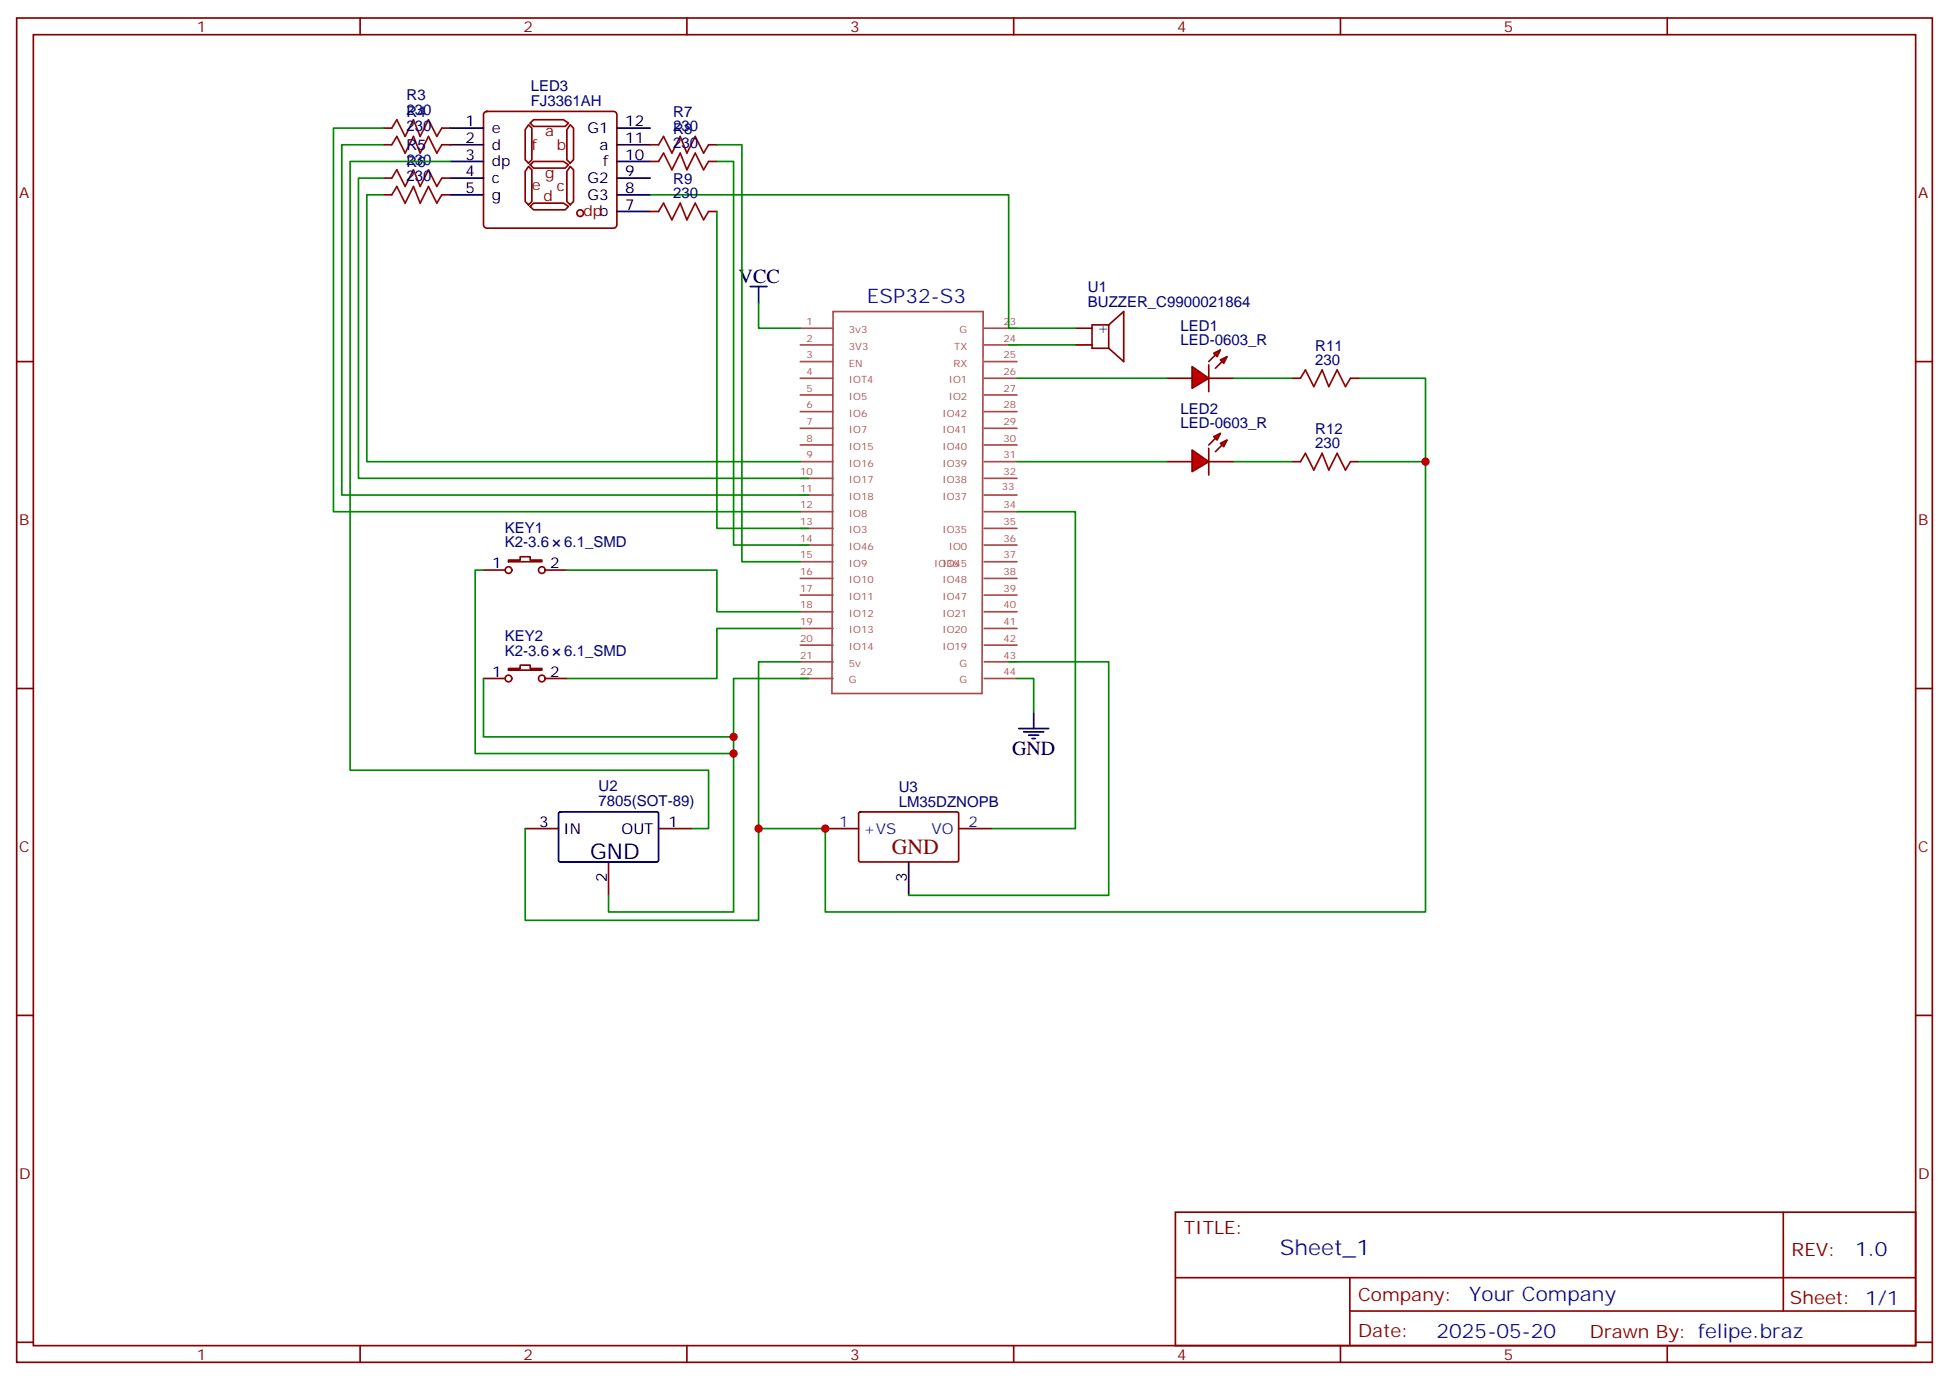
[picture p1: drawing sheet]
<svg xmlns="http://www.w3.org/2000/svg" width="412mm" height="292mm" viewBox="0 0 412 292" stroke-linecap="round" stroke-linejoin="round" font-family="sans-serif">
<g fill="none" stroke="#870000" stroke-width=".35">
<path d="M3.5 3.8h405.4v284.3h-405.4zM7.1 7.3h398.2v277.3h-398.2zM76.2 3.8v3.5M145.3 3.8v3.5M214.5 3.8v3.5M283.6 3.8v3.5M352.8 3.8v3.5M3.5 76.5h3.6M405.3 76.5h3.6M3.5 145.6h3.6M405.3 145.6h3.6M3.5 214.8h3.6"/>
<path d="M405.3 214.8h3.6M248.7 256.4h156.6v28.2h-156.6zM377.3 256.4v20.9M248.7 270.2h156.5M285.6 277.3h119.6M285.6 270.2v14.2M3.5 283.9h3.6M76.2 284.6v3.5M145.3 284.6v3.5M214.5 284.6v3.5M283.6 284.6v3.5M352.8 284.6v3.5"/>
<path d="M405.3 283.9h3.6"/>
</g>
<g fill="none" stroke="#a64a4a" stroke-width=".35">
<path d="M169.3 76.5h7M169.3 73h7M169.3 69.4h7M176.3 65.9h31.7l-.2 80.8h-31.8zM208.3 76.5h6.9M208.3 73h6.9M208.3 69.4h6.9M169.3 97.6h7M169.3 94.1h7M169.3 90.6h7M169.3 87.1h7M169.3 83.5h7"/>
<path d="M169.3 80h7M208.3 97.6h6.9M208.3 94.1h6.9M208.3 90.6h6.9M208.3 87.1h6.9M208.3 83.5h6.9M208.3 80h6.9M169.3 118.8h7M169.3 115.3h7M169.3 111.8h7M169.3 108.2h7M169.3 104.7h7"/>
<path d="M169.3 101.2h7M208.3 118.8h6.9M208.3 115.3h6.9M208.3 111.8h6.9M208.3 108.2h6.9M208.3 104.7h6.9M208.3 101.2h6.9M169.3 140h7M169.3 136.5h7M169.3 132.9h7M169.3 129.4h7M169.3 125.9h7"/>
<path d="M169.3 122.3h7M208.3 140h6.9M208.3 136.5h6.9M208.3 132.9h6.9M208.3 129.4h6.9M208.3 125.9h6.9M208.3 122.3h6.9M169.3 143.5h7M208.3 143.5h6.9"/>
</g>
<path d="M158.7 60.6h3.6M160.5 60.6v3.5M215.5 154.1h6.4M216.6 154.8h4.2M217.7 155.5h2.1M218.4 156.2h.7M218.7 150.6v3.5" fill="none" stroke="#000" stroke-width=".35"/>
<path d="M160.5 64.1v5.3h8.8M215.2 143.5h3.5v7.1" fill="none" stroke="#008700" stroke-width=".35"/>
<g fill="#f00" stroke="#870000" stroke-width=".35">
<path d="M252.2 77.5l3.6 2.5-3.6 2.1z"/>
<path d="M255.8 77.2v5.6z"/>
</g>
<g fill="#870000" stroke="#870000" stroke-width=".35">
<path d="M255.8 76.5l1.4-1.4z"/>
<path d="M257.2 77.9l1.4-1.4z"/>
</g>
<g fill="#f00" stroke="#870000" stroke-width=".35">
<path d="M256.8 74.7l1.4-.7-.7 1.4z"/>
<path d="M258.2 76.1l1.4-.7-.7 1.4z"/>
</g>
<g fill="none" stroke="#870000" stroke-width=".35">
<path d="M246.9 80h5.3M255.8 80h5.3M107.6 118.5h2.5v-.7h2.1v.7h2.5v.3h-7.1zM102.3 120.6h4.6M115.4 120.6h4.5M102.3 143.5h4.6M107.6 141.4h2.5v-.7h2.1v.7h2.5v.3h-7.1zM115.4 143.5h4.5"/>
<circle cx="107.6" cy="120.6" r=".71"/>
<circle cx="114.7" cy="120.6" r=".71"/>
<circle cx="107.6" cy="143.5" r=".71"/>
<circle cx="114.7" cy="143.5" r=".71"/>
</g>
<g fill="#f00" stroke="#870000" stroke-width=".35">
<path d="M252.2 95.2l3.6 2.4-3.6 2.2z"/>
<path d="M255.8 94.8v5.7z"/>
</g>
<g fill="#870000" stroke="#870000" stroke-width=".35">
<path d="M255.8 94.1l1.4-1.4z"/>
<path d="M257.2 95.5l1.4-1.4z"/>
</g>
<g fill="#f00" stroke="#870000" stroke-width=".35">
<path d="M256.8 92.4l1.4-.7-.7 1.4z"/>
<path d="M258.2 93.8l1.4-.7-.7 1.4z"/>
</g>
<g fill="none" stroke="#870000" stroke-width=".35">
<path d="M102.5 23.8l.5-.2h26.8a.71 .71 0 0 1 .7 .7v23.3a.76 .76 0 0 1-.7 .7h-26.8a.76 .76 0 0 1-.7-.7v-23.3zM111.8 26.4l.7 .7v6.7l-.7 .7-.7-.7v-6.4zM111.8 35.2l.7 .7v6.7l-.7 .7-.7-.7v-6.3zM112.2 34.9l.7-.8h6.3l1.1 .8-.7 .7h-6.7zM112.9 25.3h6.3l1.1 .7-.7 .7h-6.7l-.7-.7zM120.6 26.4l.8 .7v6.7l-.8 .7-.7-.7v-6.4zM120.6 35.2l.8 .7v6.7l-.8 .7-.7-.7v-6.3zM112.2 43.7l.7-.7h6.3l1.1 .7-.7 .7h-6.7zM227.5 73h3.6M227.5 69.4h3.6M234.6 68.7h-3.5v5h3.5M234.6 68.7v5"/>
<path d="M234.6 68.7l3.2-2.8v10.6l-3.2-2.8M246.9 97.6h5.3M255.8 97.6h5.3M273.4 97.6h1.8M273.4 80h1.8M285.8 97.6h1.7M285.8 80h1.7M111.1 175.3h7.1M139.3 175.3h7.1M174.6 175.3h7.1M181.7 171.9l.3-.2 20.7 .1 .1 .3v10l-.3 .2h-20.6l-.2-.3zM202.8 175.3h7.1"/>
<path d="M128.8 182.3v7.1"/>
</g>
<path d="M95.2 27.1h7.1M95.2 30.6h7.1M95.2 34.1h7.1M95.2 37.7h7.1M130.5 34.1h7.1M130.5 37.7h7.1M95.2 41.2h7.1M130.5 41.2h7.1M130.5 44.7h7.1M118.2 171.9l.3-.2 20.7 .1 .1 .3v10l-.3 .2h-20.6l-.2-.3zM192.3 182.3v7.1" fill="none" stroke="#000" stroke-width=".35"/>
<g fill="none" stroke="#008700" stroke-width=".35">
<path d="M137.6 41.2h75.8v28.2h14.1M213.4 73h14.1M215.2 80h31.7M215.2 97.6h31.7M261.1 80h12.3M261.1 97.6h12.3M287.5 80h14.1v112.9h-127v-17.6h-14.1v-35.3h8.8M287.5 97.6h14.1M215.2 108.2h12.3v67.1h-17.6M102.3 120.6h-1.8v38.8h54.7M119.9 120.6h31.8v8.8h17.6M169.3 132.9h-17.6v10.6h-31.8"/>
<path d="M213.4 140h21.2v49.4h-42.3M102.3 143.5v12.4h52.9M171.1 143.5h-15.9v49.4h-26.4v-3.5"/>
</g>
<path d="M275.2 80l1-1.8 1.8 3.6 1.8-3.6 1.4 3.6 1.7-3.6 1.8 3.6 1.1-1.8M275.2 97.6l1-1.7 1.8 3.5 1.8-3.5 1.4 3.5 1.7-3.5 1.8 3.5 1.1-1.8" fill="none" stroke="#a10000" stroke-width=".35"/>
<circle cx="122.8" cy="45.1" r=".71" fill="#f0f0f0" stroke="#870000" stroke-width=".35"/>
<path d="M130.5 30.6h7.1M130.5 27.1h7.1" fill="none" stroke="#000" stroke-width=".35"/>
<path d="M82.9 27.1l1.1-1.8 1.7 3.6 1.8-3.6 1.4 3.6 1.8-3.6 1.7 3.6 1.1-1.8M82.9 30.6l1.1-1.7 1.7 3.5 1.8-3.5 1.4 3.5 1.8-3.5 1.7 3.5 1.1-1.8M82.9 37.7l1.1-1.8 1.7 3.5 1.8-3.5 1.4 3.5 1.8-3.5 1.7 3.5 1.1-1.7M139.3 30.6l1.1-1.7 1.8 3.5 1.7-3.5 1.4 3.5 1.8-3.5 1.8 3.5 1-1.8M139.3 34.1l1.1-1.7 1.8 3.5 1.7-3.5 1.4 3.5 1.8-3.5 1.8 3.5 1-1.8M82.9 41.2l1.1-1.8 1.7 3.6 1.8-3.6 1.4 3.6 1.8-3.6 1.7 3.6 1.1-1.8M139.3 44.7l1.1-1.7 1.8 3.5 1.7-3.5 1.4 3.5 1.8-3.5 1.8 3.5 1-1.8" fill="none" stroke="#a10000" stroke-width=".35"/>
<g fill="none" stroke="#870000" stroke-width=".35">
<path d="M81.1 27.1h1.8M81.1 30.6h1.8M81.1 37.7h1.8M93.5 27.1h1.7M93.5 30.6h1.7M93.5 37.7h1.7M137.6 30.6h1.7M137.6 34.1h1.7M149.9 30.6h1.8M149.9 34.1h1.8M81.1 41.2h1.8M93.5 41.2h1.7"/>
<path d="M137.6 44.7h1.7M149.9 44.7h1.8"/>
</g>
<path d="M81.1 27.1h-10.5v81.1h98.7M81.1 30.6h-8.8v74.1h98.8M81.1 37.7h-5.3v63.5h95.3M95.2 34.1h-21.1v128.8h75.8v12.4h-3.5M151.7 30.6h5.3v88.2h12.3M151.7 34.1h3.5v81.2h15.9M81.1 41.2h-3.5v56.4h91.7M151.7 44.7v67.1h19.4M111.1 175.3v19.4h49.4v-19.4" fill="none" stroke="#008700" stroke-width=".35"/>
<g fill="#c00">
<circle cx="174.6" cy="175.3" r=".88"/>
<circle cx="301.6" cy="97.6" r=".88"/>
<circle cx="155.2" cy="155.9" r=".88"/>
<circle cx="155.2" cy="159.4" r=".88"/>
<circle cx="160.5" cy="175.3" r=".88"/>
</g>
<text font-size="4.6" x="124.9" y="181.6">GND</text>
<text font-size="4.6" fill="#800" x="188.7" y="180.6">GND</text>
<text font-size="4.6" fill="#00f" x="270.8" y="265.4">Sheet_1</text>
<g font-size="4.2">
<text x="156.3" y="59.9">VCC</text>
<text x="214.1" y="159.7">GND</text>
</g>
<g font-size="4.2" fill="#00f">
<text x="183.4" y="64.1">ESP32-S3</text>
<text x="392.5" y="265.7">1.0</text>
<text x="310.9" y="275.2">Your Company</text>
<text x="304" y="283">2025-05-20</text>
</g>
<g font-size="3.9" fill="#800">
<text x="250.5" y="261">TITLE:</text>
<text x="379.1" y="265.7">REV:</text>
<text x="287.4" y="275.2">Company:</text>
<text x="378.7" y="275.8">Sheet: 1/1</text>
<text x="287.4" y="282.9">Date:</text>
<text x="336.4" y="282.9">Drawn By: felipe.braz</text>
</g>
<g font-size="3.2" fill="#800">
<text x="41.6" y="6.8">1</text>
<text x="110.8" y="6.8">2</text>
<text x="179.9" y="6.8">3</text>
<text x="249.1" y="6.8">4</text>
<text x="318.2" y="6.8">5</text>
<text x="115.4" y="28.9">a</text>
<text x="112.5" y="31.7">f</text>
<text x="117.8" y="31.7">b</text>
<text x="4.1" y="41.9">A</text>
<text x="112.5" y="40.1">e</text>
<text x="115.4" y="37.7">g</text>
<text x="117.8" y="40.5">c</text>
<text x="405.9" y="41.9">A</text>
<text x="115" y="42.6">d</text>
<text x="123.5" y="45.8">dpb</text>
<text x="4.1" y="111.1">B</text>
<text x="405.9" y="111.1">B</text>
<text x="4.1" y="180.2">C</text>
<text x="405.9" y="180.2">C</text>
<text x="4.1" y="249.3">D</text>
<text x="405.9" y="249.3">D</text>
<text x="41.6" y="287.6">1</text>
<text x="110.8" y="287.6">2</text>
<text x="179.9" y="287.6">3</text>
<text x="249.1" y="287.6">4</text>
<text x="318.2" y="287.6">5</text>
</g>
<g font-size="3.2" fill="#000080">
<text x="86" y="21.2">R3</text>
<text x="112.3" y="22.4">FJ3361AH</text>
<text x="112.3" y="19.2">LED3</text>
<text x="86" y="24.3">230</text>
<text x="86" y="27.8">230</text>
<text x="86" y="24.8">R4</text>
<text x="142.5" y="27.8">230</text>
<text x="142.5" y="24.8">R7</text>
<text x="142.5" y="28.3">R8</text>
<text x="86" y="34.9">230</text>
<text x="86" y="31.8">R5</text>
<text x="86" y="35.3">R6</text>
<text x="142.5" y="31.3">230</text>
<text x="86" y="38.4">230</text>
<text x="142.5" y="41.9">230</text>
<text x="142.5" y="38.9">R9</text>
<text x="230.2" y="64.8">BUZZER_C9900021864</text>
<text x="230.2" y="61.7">U1</text>
<text x="249.8" y="69.9">LED1</text>
<text x="249.8" y="73">LED-0603_R</text>
<text x="278.3" y="77.2">230</text>
<text x="278.3" y="74.2">R11</text>
<text x="249.8" y="87.6">LED2</text>
<text x="249.8" y="90.6">LED-0603_R</text>
<text x="278.3" y="94.8">230</text>
<text x="278.3" y="91.8">R12</text>
<text x="106.8" y="112.7">KEY1</text>
<text x="106.8" y="115.8">K2-3.6</text>
<text x="119.4" y="115.8">6.1_SMD</text>
<text x="106.8" y="135.7">KEY2</text>
<text x="106.8" y="138.7">K2-3.6</text>
<text x="119.4" y="138.7">6.1_SMD</text>
<text x="126.7" y="167.3">U2</text>
<text x="190.2" y="167.5">U3</text>
<text x="126.7" y="170.6">7805(SOT-89)</text>
<text x="190.2" y="170.6">LM35DZNOPB</text>
</g>
<g font-size="3.2">
<text x="98.5" y="26.7">1</text>
<text x="104.1" y="28.2">e</text>
<text x="124.3" y="28.2">G1</text>
<text x="132.3" y="26.7">12</text>
<text x="98.5" y="30.3">2</text>
<text x="98.5" y="33.8">3</text>
<text x="104.1" y="31.7">d</text>
<text x="104.1" y="35.2">dp</text>
<text x="126.9" y="31.7">a</text>
<text x="127.6" y="35.2">f</text>
<text x="132.3" y="33.8">10</text>
<text x="132.3" y="30.3">11</text>
<text x="98.5" y="37.3">4</text>
<text x="98.5" y="40.9">5</text>
<text x="104.1" y="38.7">c</text>
<text x="124.3" y="38.7">G2</text>
<text x="132.3" y="40.9">8</text>
<text x="132.3" y="37.3">9</text>
<text x="104.1" y="42.3">g</text>
<text x="124.3" y="42.3">G3</text>
<text x="132.3" y="44.4">7</text>
<text x="104.2" y="120.2">1</text>
<text x="116.4" y="120.2">2</text>
<text x="104.2" y="143.2">1</text>
<text x="116.4" y="143.2">2</text>
<text x="114" y="174.9">3</text>
<text x="119.2" y="176.3">IN</text>
<text x="131.5" y="176.3">OUT</text>
<text x="141.5" y="174.9">1</text>
<text x="128.4" y="186.5" transform="rotate(-90 128.4 186.5)">2</text>
<text x="191.9" y="186.5" transform="rotate(-90 191.9 186.5)">3</text>
</g>
<g font-size="3.2" fill="#00f">
<text x="232.1" y="70.5">+</text>
<text x="177.5" y="174.9">1</text>
<text x="182.7" y="176.3">+VS</text>
<text x="197.1" y="176.3">VO</text>
<text x="205" y="174.9">2</text>
</g>
<g font-size="2.1" fill="#a54b4b">
<text x="170.7" y="68.7">1</text>
<text x="179.6" y="70.5">3v3</text>
<text x="203" y="70.5">G</text>
<text x="212.3" y="68.7">23</text>
<text x="170.7" y="75.8">3</text>
<text x="170.7" y="72.3">2</text>
<text x="179.6" y="77.5">EN</text>
<text x="179.6" y="74">3V3</text>
<text x="201.7" y="77.5">RX</text>
<text x="201.9" y="74">TX</text>
<text x="212.3" y="75.8">25</text>
<text x="212.3" y="72.3">24</text>
<text x="170.7" y="82.8">5</text>
<text x="170.7" y="79.3">4</text>
<text x="179.6" y="81.1">IOT4</text>
<text x="200.8" y="81.1">IO1</text>
<text x="212.3" y="82.8">27</text>
<text x="212.3" y="79.3">26</text>
<text x="170.7" y="89.9">7</text>
<text x="170.7" y="86.4">6</text>
<text x="179.6" y="88.1">IO6</text>
<text x="179.6" y="84.6">IO5</text>
<text x="199.4" y="88.1">IO42</text>
<text x="200.8" y="84.6">IO2</text>
<text x="212.3" y="89.9">29</text>
<text x="212.3" y="86.4">28</text>
<text x="170.7" y="93.4">8</text>
<text x="179.6" y="95.2">IO15</text>
<text x="179.6" y="91.6">IO7</text>
<text x="199.4" y="95.2">IO40</text>
<text x="199.4" y="91.6">IO41</text>
<text x="212.3" y="93.4">30</text>
<text x="169.3" y="100.5">10</text>
<text x="170.7" y="97">9</text>
<text x="179.6" y="98.7">IO16</text>
<text x="199.4" y="98.7">IO39</text>
<text x="212.3" y="100.5">32</text>
<text x="212.3" y="97">31</text>
<text x="169.3" y="107.5">12</text>
<text x="169.3" y="104">11</text>
<text x="179.6" y="105.7">IO18</text>
<text x="179.6" y="102.2">IO17</text>
<text x="199.4" y="105.7">IO37</text>
<text x="199.4" y="102.2">IO38</text>
<text x="212" y="103.7">33</text>
<text x="212.3" y="107.5">34</text>
<text x="169.3" y="111.1">13</text>
<text x="179.6" y="112.8">IO3</text>
<text x="179.6" y="109.3">IO8</text>
<text x="199.4" y="112.8">IO35</text>
<text x="212.3" y="111.1">35</text>
<text x="169.3" y="118.1">15</text>
<text x="169.3" y="114.6">14</text>
<text x="179.6" y="119.9">IO9</text>
<text x="179.6" y="116.3">IO46</text>
<text x="197.7" y="119.9">IO36</text>
<text x="199.4" y="119.9">IO45</text>
<text x="200.8" y="116.3">IO0</text>
<text x="212.3" y="118.1">37</text>
<text x="212.3" y="114.6">36</text>
<text x="169.3" y="125.2">17</text>
<text x="169.3" y="121.6">16</text>
<text x="179.6" y="123.4">IO10</text>
<text x="199.4" y="123.4">IO48</text>
<text x="212.3" y="125.2">39</text>
<text x="212.3" y="121.6">38</text>
<text x="169.3" y="128.7">18</text>
<text x="179.6" y="130.4">IO12</text>
<text x="179.6" y="126.9">IO11</text>
<text x="199.4" y="130.4">IO21</text>
<text x="199.4" y="126.9">IO47</text>
<text x="212.3" y="128.7">40</text>
<text x="169.3" y="135.8">20</text>
<text x="169.3" y="132.2">19</text>
<text x="179.6" y="137.5">IO14</text>
<text x="179.6" y="134">IO13</text>
<text x="199.4" y="137.5">IO19</text>
<text x="199.4" y="134">IO20</text>
<text x="212.3" y="135.8">42</text>
<text x="212.3" y="132.2">41</text>
<text x="169.3" y="142.8">22</text>
<text x="169.3" y="139.3">21</text>
<text x="179.6" y="141">5v</text>
<text x="203" y="141">G</text>
<text x="212.3" y="142.8">44</text>
<text x="212.3" y="139.3">43</text>
<text x="179.6" y="144.6">G</text>
<text x="203" y="144.6">G</text>
</g>
</svg>
